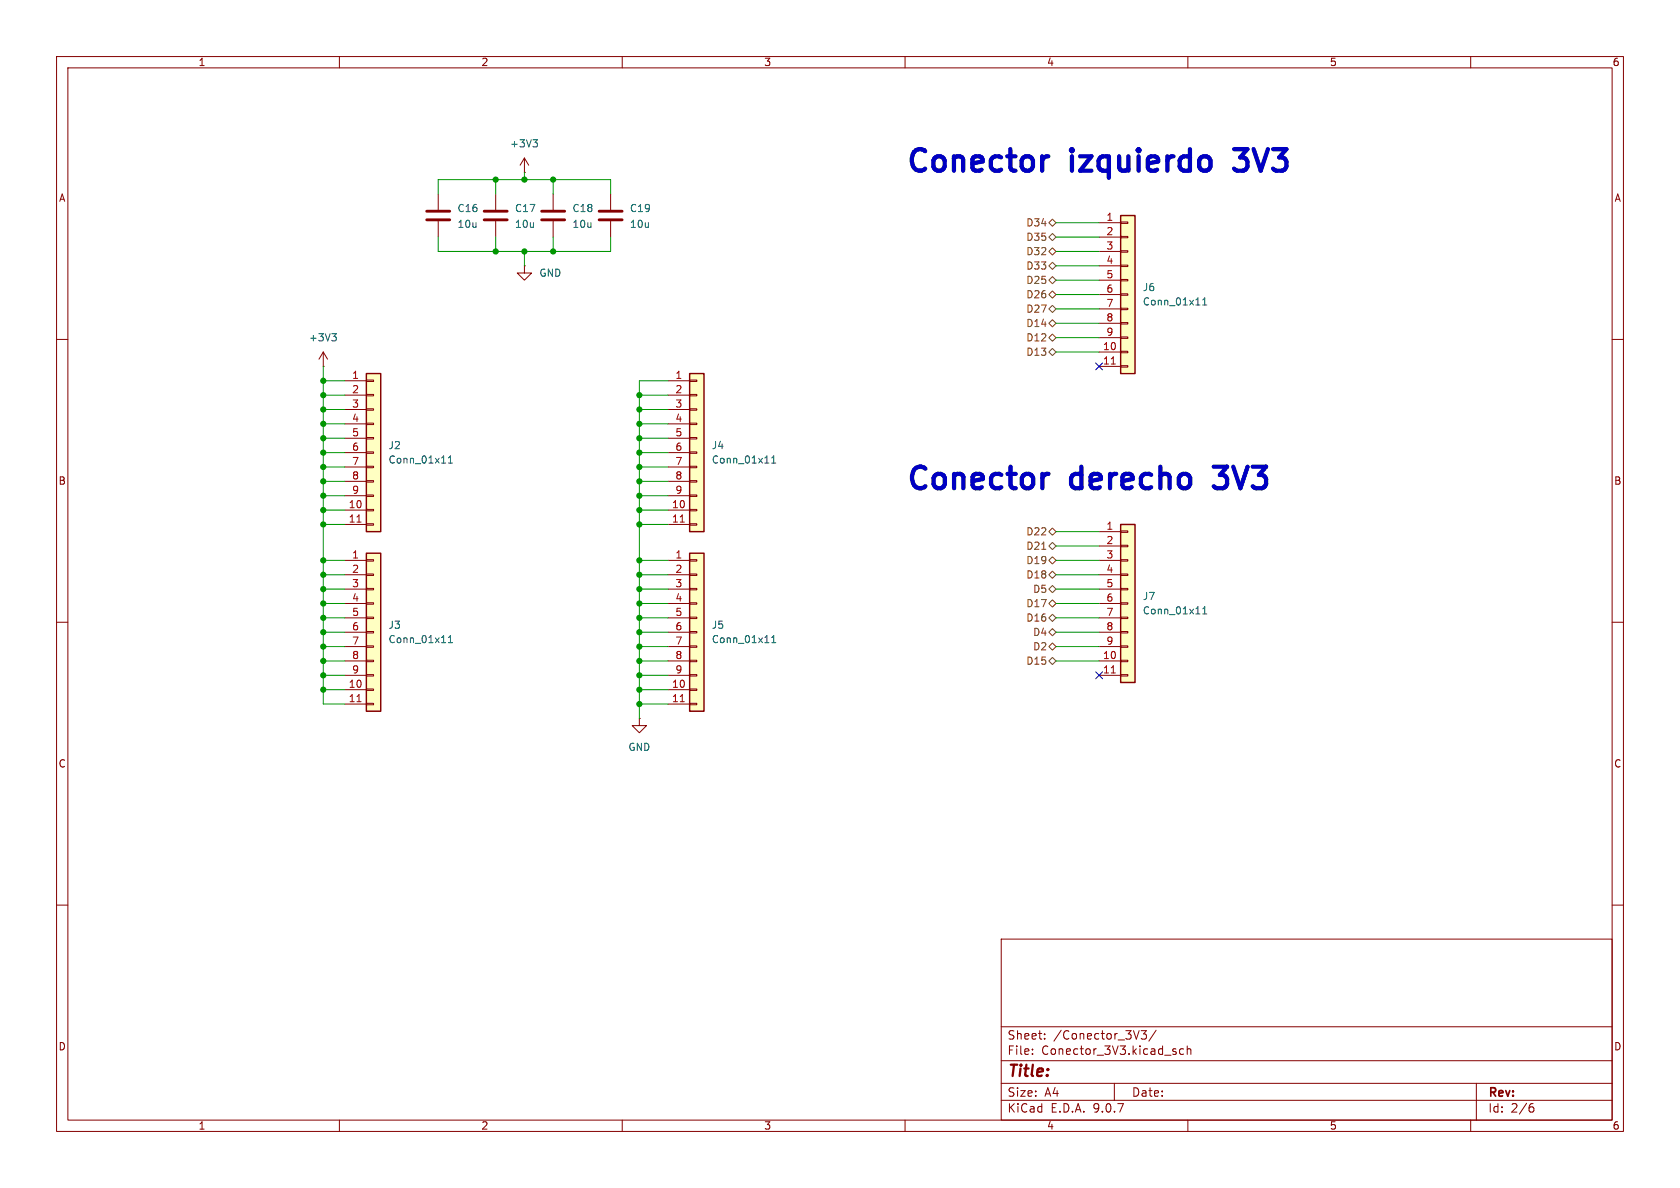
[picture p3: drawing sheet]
<svg xmlns="http://www.w3.org/2000/svg" width="297mm" height="210mm" viewBox="0 0 297 210" stroke-linecap="round" stroke-linejoin="round" font-family="sans-serif">
<g fill="none" stroke="#840000" stroke-width=".18">
<path d="M10 10h277v190h-277zM12 12h273v186h-273zM60 10v2M110 10v2M160 10v2M210 10v2M260 10v2M10 60h2M285 60h2M10 110h2M285 110h2M10 160h2"/>
<path d="M177 166h108v32h-108zM285 160h2M60 198v2M110 198v2M160 198v2M177 194.5h108M177 191.5h108M177 187.5h108M177 181.5h108M182.5 186.3v.1M182.5 185.5v.1M184.7 183.6v.1"/>
<path d="M184.7 182.8v.1M197 191.5v3M201.7 182.2h1l-.5 .6 .4 .1v.7l-.2 .1h-.4l-.3-.1M204.4 182.1l-1.3 2M207.9 186v.3M209.2 185.5l-.4-.1-.3 .3v.4l.2 .2h.5M209.9 185.5l.2-.1 .4 .1v.9M209.9 184.9v1.5M210 198v2M260 198v2M261 191.5v6.5M270.6 195.7h.4l.2 .3-.1 .5-.5 .1"/>
<path d="M271 195.1l-.4 .1"/>
</g>
<path d="M121.9 97.8h2.6v27.9h-2.6z" fill="#ffffc2"/>
<path d="M121.9 97.8h2.6v27.9h-2.6z" fill="none" stroke="#840000" stroke-width=".25"/>
<g fill="none" stroke="#840000" stroke-width=".18">
<path d="M97.8 34.3v2.8M97.8 39.1v2.8M107.9 34.3v2.8M107.9 39.1v2.8M57.1 64.8h.1M57.1 62.2l-.7 1.3M57.1 62.2l.8 1.3M57.1 62.2v2.6M118.1 99.1h3.8M121.9 98.9h1.3v.3h-1.3zM118.1 101.6h3.8M118.1 104.1h3.8"/>
<path d="M118.1 106.7h3.8M118.1 109.2h3.8M118.1 111.8h3.8M118.1 114.3h3.8M118.1 116.8h3.8M118.1 119.4h3.8M121.9 101.5h1.3v.2h-1.3zM121.9 104h1.3v.3h-1.3zM121.9 106.6h1.3v.2h-1.3zM121.9 109.1h1.3v.2h-1.3zM121.9 111.6h1.3v.3h-1.3zM121.9 114.2h1.3v.2h-1.3z"/>
<path d="M121.9 116.7h1.3v.3h-1.3zM121.9 119.3h1.3v.2h-1.3zM118.1 121.9h3.8M118.1 124.5h3.8M121.9 121.8h1.3v.2h-1.3zM121.9 124.3h1.3v.3h-1.3z"/>
</g>
<path d="M120.3 124h.7" fill="none" stroke="#a90000" stroke-width=".18"/>
<path d="M58.7 59h.7l-.4 .5M59.2 59.5l.2 .2v.3l-.2 .3M136.4 113.6h.7M136.4 112.7l.4-.4v1.3" fill="none" stroke="#006464" stroke-width=".18"/>
<path d="M95.8 37.3h4M95.8 38.9h4M105.9 37.3h4.1M105.9 38.9h4.1" fill="none" stroke="#840000" stroke-width=".51"/>
<path d="M64.8 66h2.5v28h-2.5z" fill="#ffffc2"/>
<path d="M64.8 66h2.5v28h-2.5z" fill="none" stroke="#840000" stroke-width=".25"/>
<g fill="none" stroke="#840000" stroke-width=".18">
<path d="M61 67.3h3.8M61 69.9h3.8M61 72.4h3.8M61 74.9h3.8M61 77.5h3.8M64.8 67.2h1.2v.2h-1.2zM64.8 69.7h1.2v.3h-1.2zM64.8 72.3h1.2v.2h-1.2zM64.8 74.8h1.2v.3h-1.2zM64.8 77.3h1.2v.3h-1.2zM64.8 79.9h1.2v.2h-1.2zM61 80h3.8"/>
<path d="M61 82.6h3.8M61 85.1h3.8M61 87.6h3.8M61 90.2h3.8M61 92.7h3.8M64.8 82.4h1.2v.3h-1.2zM64.8 85h1.2v.2h-1.2zM64.8 87.5h1.2v.3h-1.2zM64.8 90h1.2v.3h-1.2zM64.8 92.6h1.2v.2h-1.2z"/>
</g>
<path d="M63.1 92.3h.7" fill="none" stroke="#a90000" stroke-width=".18"/>
<path d="M79.3 81.9h.7M79.3 81l.3-.4v1.3" fill="none" stroke="#006464" stroke-width=".18"/>
<path d="M121.9 66h2.6v28h-2.6z" fill="#ffffc2"/>
<path d="M121.9 66h2.6v28h-2.6z" fill="none" stroke="#840000" stroke-width=".25"/>
<g fill="none" stroke="#840000" stroke-width=".18">
<path d="M92.7 30.5h.1M92.7 27.9l-.8 1.3M92.7 27.9l.8 1.3M92.7 27.9v2.6M92.7 47v1.3h1.3l-1.3 1.2-1.3-1.2h1.3M92.7 47h.1M118.1 67.3h3.8M118.1 69.9h3.8M118.1 72.4h3.8M118.1 74.9h3.8M118.1 77.5h3.8M121.9 67.2h1.3v.2h-1.3z"/>
<path d="M121.9 69.7h1.3v.3h-1.3zM121.9 72.3h1.3v.2h-1.3zM121.9 74.8h1.3v.3h-1.3zM121.9 77.3h1.3v.3h-1.3zM121.9 79.9h1.3v.2h-1.3zM118.1 80h3.8M118.1 82.6h3.8M118.1 85.1h3.8M118.1 87.6h3.8M118.1 90.2h3.8M118.1 92.7h3.8M121.9 82.4h1.3v.3h-1.3z"/>
<path d="M121.9 85h1.3v.2h-1.3zM121.9 87.5h1.3v.3h-1.3zM121.9 90h1.3v.3h-1.3zM121.9 92.6h1.3v.2h-1.3zM113 127v1.3h1.3l-1.3 1.2-1.2-1.2h1.2M113 127h.1"/>
</g>
<path d="M120.3 92.3h.7" fill="none" stroke="#a90000" stroke-width=".18"/>
<path d="M94.2 24.7h.8l-.4 .5M94.8 25.2l.2 .2v.3l-.2 .3M136.4 81.9h.7M136.4 81l.4-.4v1.3" fill="none" stroke="#006464" stroke-width=".18"/>
<path d="M198.1 92.7h2.6v28h-2.6z" fill="#ffffc2"/>
<path d="M198.1 92.7h2.6v28h-2.6z" fill="none" stroke="#840000" stroke-width=".25"/>
<g fill="none" stroke="#840000" stroke-width=".18">
<path d="M77.5 34.3v2.8M77.5 39.1v2.8M87.6 34.3v2.8M87.6 39.1v2.8M194.3 94h3.8M194.3 96.5h3.8M194.3 99.1h3.8M198.1 93.9h1.3v.2h-1.3zM198.1 96.4h1.3v.2h-1.3zM198.1 98.9h1.3v.3h-1.3zM194.3 101.6h3.8M194.3 104.1h3.8"/>
<path d="M194.3 106.7h3.8M194.3 109.2h3.8M194.3 111.8h3.8M194.3 114.3h3.8M194.3 116.8h3.8M194.3 119.4h3.8M198.1 101.5h1.3v.2h-1.3zM198.1 104h1.3v.3h-1.3zM198.1 106.6h1.3v.2h-1.3zM198.1 109.1h1.3v.2h-1.3zM198.1 111.6h1.3v.3h-1.3zM198.1 114.2h1.3v.2h-1.3z"/>
<path d="M198.1 116.7h1.3v.3h-1.3zM198.1 119.3h1.3v.2h-1.3z"/>
</g>
<path d="M196.5 119h.7" fill="none" stroke="#a90000" stroke-width=".18"/>
<path d="M212.6 108.5h.7M212.6 107.6l.4-.3v1.2" fill="none" stroke="#006464" stroke-width=".18"/>
<path d="M75.4 37.3h4.1M75.4 38.9h4.1M85.6 37.3h4.1M85.6 38.9h4.1" fill="none" stroke="#840000" stroke-width=".51"/>
<path d="M64.8 97.8h2.5v27.9h-2.5z" fill="#ffffc2"/>
<path d="M64.8 97.8h2.5v27.9h-2.5z" fill="none" stroke="#840000" stroke-width=".25"/>
<g fill="none" stroke="#840000" stroke-width=".18">
<path d="M61 99.1h3.8M64.8 98.9h1.2v.3h-1.2zM61 101.6h3.8M61 104.1h3.8M61 106.7h3.8M61 109.2h3.8M61 111.8h3.8M61 114.3h3.8M61 116.8h3.8M61 119.4h3.8M64.8 101.5h1.2v.2h-1.2zM64.8 104h1.2v.3h-1.2z"/>
<path d="M64.8 106.6h1.2v.2h-1.2zM64.8 109.1h1.2v.2h-1.2zM64.8 111.6h1.2v.3h-1.2zM64.8 114.2h1.2v.2h-1.2zM64.8 116.7h1.2v.3h-1.2zM64.8 119.3h1.2v.2h-1.2zM61 121.9h3.8M61 124.5h3.8M64.8 121.8h1.2v.2h-1.2zM64.8 124.3h1.2v.3h-1.2z"/>
</g>
<path d="M63.1 124h.7" fill="none" stroke="#a90000" stroke-width=".18"/>
<path d="M79.3 113.6h.7M79.3 112.7l.3-.4v1.3" fill="none" stroke="#006464" stroke-width=".18"/>
<path d="M198.1 38.1h2.6v27.9h-2.6z" fill="#ffffc2"/>
<path d="M198.1 38.1h2.6v27.9h-2.6z" fill="none" stroke="#840000" stroke-width=".25"/>
<g fill="none" stroke="#840000" stroke-width=".18">
<path d="M194.3 39.4h3.8M198.1 39.2h1.3v.3h-1.3zM194.3 41.9h3.8M194.3 44.5h3.8M194.3 47h3.8M194.3 49.5h3.8M194.3 52.1h3.8M194.3 54.6h3.8M194.3 57.2h3.8M194.3 59.7h3.8M198.1 41.8h1.3v.2h-1.3zM198.1 44.3h1.3v.3h-1.3z"/>
<path d="M198.1 46.9h1.3v.2h-1.3zM198.1 49.4h1.3v.3h-1.3zM198.1 51.9h1.3v.3h-1.3zM198.1 54.5h1.3v.2h-1.3zM198.1 57h1.3v.3h-1.3zM198.1 59.6h1.3v.2h-1.3zM194.3 62.2h3.8M194.3 64.8h3.8M198.1 62.1h1.3v.3h-1.3zM198.1 64.6h1.3v.3h-1.3z"/>
</g>
<path d="M196.5 64.4h.7" fill="none" stroke="#a90000" stroke-width=".18"/>
<path d="M212.6 53.9h.7M212.6 53l.4-.4v1.3" fill="none" stroke="#006464" stroke-width=".18"/>
<g fill="none" stroke="#725600" stroke-width=".18">
<path d="M185.4 39.4l.7-.7 .6 .7-.6 .6zM185.4 59.7l.7-.6 .6 .6-.6 .6zM185.4 57.2l.7-.7 .6 .7-.6 .6zM185.4 44.5l.7-.7 .6 .7-.6 .6zM185.4 41.9l.7-.6 .6 .6-.6 .6zM185.4 47l.7-.6 .6 .6-.6 .6zM185.4 49.5l.7-.6 .6 .6-.6 .7zM186.1 54l.6 .6-.6 .6-.7-.6zM186.1 51.4l.6 .7-.6 .6-.7-.6zM185.4 62.2l.7-.6 .6 .6-.6 .7zM184.2 97.1h.7M185.4 96.5l.7-.6 .6 .6-.6 .7z"/>
<path d="M185.4 94l.7-.7 .6 .7-.6 .6zM185.4 99.1l.7-.7 .6 .7-.6 .6zM185.4 114.3l.7-.6 .6 .6-.6 .6zM185.4 104.1l.7-.6 .6 .6-.6 .7zM185.4 111.8l.7-.7 .6 .7-.6 .6zM185.4 109.2l.7-.6 .6 .6-.6 .7zM185.4 116.8l.7-.6 .6 .6-.6 .7zM185.4 106.7l.7-.7 .6 .7-.6 .6zM185.4 101.6l.7-.6 .6 .6-.6 .6z"/>
</g>
<g fill="none" stroke="#009600" stroke-width=".18">
<path d="M77.5 34.3v-2.5h30.4v2.5M87.6 31.8v2.5M92.7 30.5v1.3M97.8 31.8v2.5M186.7 39.4h7.6M77.5 41.9v2.6h30.4v-2.6M87.6 41.9v2.6M92.7 44.5v2.5M97.8 41.9v2.6M186.7 44.5h7.6M186.7 54.6h7.6M186.7 57.2h7.6"/>
<path d="M186.7 52.1h7.6M186.7 59.7h7.6M186.7 49.5h7.6M186.7 47h7.6M186.7 41.9h7.6M57.1 64.8v59.7h3.9M57.1 67.3h3.9M57.1 74.9h3.9M57.1 69.9h3.9M57.1 72.4h3.9M57.1 77.5h3.9M113 74.9h5.1"/>
<path d="M113 69.9h5.1M113 72.4h5.1M113 77.5h5.1M118.1 67.3h-5.1v59.7M186.7 62.2h7.6M57.1 82.6h3.9M57.1 92.7h3.9M57.1 99.1h3.9M57.1 90.2h3.9M57.1 80h3.9M57.1 85.1h3.9M57.1 87.6h3.9"/>
<path d="M113 82.6h5.1M113 92.7h5.1M113 99.1h5.1M113 90.2h5.1M113 80h5.1M113 85.1h5.1M113 87.6h5.1M186.7 94h7.6M186.7 96.5h7.6M186.7 99.1h7.6M57.1 114.3h3.9M57.1 106.7h3.9"/>
<path d="M57.1 116.8h3.9M57.1 119.4h3.9M57.1 109.2h3.9M57.1 111.8h3.9M57.1 101.6h3.9M57.1 104.1h3.9M113 114.3h5.1M113 106.7h5.1M113 116.8h5.1M113 119.4h5.1M113 109.2h5.1M113 111.8h5.1"/>
<path d="M113 101.6h5.1M113 104.1h5.1M186.7 114.3h7.6M186.7 106.7h7.6M186.7 116.8h7.6M186.7 109.2h7.6M186.7 111.8h7.6M186.7 101.6h7.6M186.7 104.1h7.6M57.1 121.9h3.9M113 121.9h5.1M113 124.5h5.1"/>
</g>
<path d="M193.7 64.2l1.2 1.2M194.9 64.2l-1.2 1.2M193.7 118.8l1.2 1.2M194.9 118.8l-1.2 1.2" fill="none" stroke="#000084" stroke-width=".18"/>
<path d="M185.3 27.6l-.7 .2M218.2 26.4h2.3M218.2 29.8l.1 .2M185.4 83.8l-.8 .2M214.6 82.5h2.3M214.6 85.9l.2 .2" fill="none" stroke="#0000c2" stroke-width=".76"/>
<g fill="#009600" stroke="#009600" stroke-width=".18">
<circle cx="113" cy="77.5" r=".46"/>
<circle cx="113" cy="80" r=".46"/>
<circle cx="113" cy="85.1" r=".46"/>
<circle cx="113" cy="116.8" r=".46"/>
<circle cx="113" cy="119.4" r=".46"/>
<circle cx="113" cy="111.8" r=".46"/>
<circle cx="113" cy="114.3" r=".46"/>
<circle cx="113" cy="109.2" r=".46"/>
<circle cx="113" cy="90.2" r=".46"/>
<circle cx="113" cy="87.6" r=".46"/>
<circle cx="113" cy="121.9" r=".46"/>
<circle cx="113" cy="124.5" r=".46"/>
<circle cx="57.1" cy="87.6" r=".46"/>
<circle cx="57.1" cy="92.7" r=".46"/>
<circle cx="57.1" cy="90.2" r=".46"/>
<circle cx="57.1" cy="80" r=".46"/>
<circle cx="57.1" cy="77.5" r=".46"/>
<circle cx="57.1" cy="69.9" r=".46"/>
<circle cx="57.1" cy="72.4" r=".46"/>
<circle cx="57.1" cy="67.3" r=".46"/>
<circle cx="57.1" cy="82.6" r=".46"/>
<circle cx="57.1" cy="85.1" r=".46"/>
<circle cx="57.1" cy="74.9" r=".46"/>
<circle cx="97.8" cy="44.5" r=".46"/>
<circle cx="113" cy="69.9" r=".46"/>
<circle cx="113" cy="99.1" r=".46"/>
<circle cx="113" cy="104.1" r=".46"/>
<circle cx="113" cy="92.7" r=".46"/>
<circle cx="113" cy="101.6" r=".46"/>
<circle cx="92.7" cy="31.8" r=".46"/>
<circle cx="87.6" cy="31.8" r=".46"/>
<circle cx="97.8" cy="31.8" r=".46"/>
<circle cx="113" cy="106.7" r=".46"/>
<circle cx="113" cy="82.6" r=".46"/>
<circle cx="113" cy="74.9" r=".46"/>
<circle cx="113" cy="72.4" r=".46"/>
<circle cx="87.6" cy="44.5" r=".46"/>
<circle cx="92.7" cy="44.5" r=".46"/>
<circle cx="57.1" cy="116.8" r=".46"/>
<circle cx="57.1" cy="111.8" r=".46"/>
<circle cx="57.1" cy="114.3" r=".46"/>
<circle cx="57.1" cy="106.7" r=".46"/>
<circle cx="57.1" cy="101.6" r=".46"/>
<circle cx="57.1" cy="104.1" r=".46"/>
<circle cx="57.1" cy="119.4" r=".46"/>
<circle cx="57.1" cy="121.9" r=".46"/>
<circle cx="57.1" cy="109.2" r=".46"/>
<circle cx="57.1" cy="99.1" r=".46"/>
</g>
<g font-size="5.3" fill="#0000c2">
<text x="159.7" y="31.5">Conector</text>
<text x="189.4" y="31.5">izquierdo</text>
<text x="219.9" y="31.5">3V3</text>
<text x="159.7" y="87.6">Conector</text>
<text x="189.4" y="87.6">derecho</text>
<text x="216.3" y="87.6">3V3</text>
</g>
<text font-size="2.8" fill="#840000" x="178" y="190.9">Title:</text>
<g font-size="2.1" fill="#840000">
<text x="178" y="184">Sheet:</text>
<text x="186.2" y="184">/Conector_3V3/</text>
<text x="178" y="186.7">File:</text>
<text x="184.1" y="186.7">Conector_3V3.kicad_sch</text>
<text x="178" y="196.9">KiCad</text>
<text x="178" y="194.1">Size:</text>
<text x="184.7" y="194.1">A4</text>
<text x="185.7" y="196.9">E.D.A.</text>
<text x="193.3" y="196.9">9.0.7</text>
<text x="200" y="194.1">Date:</text>
<text x="263" y="194.3">Rev:</text>
<text x="263" y="196.9">Id:</text>
<text x="267.1" y="196.9">2/6</text>
</g>
<g font-size="1.8" fill="#840000">
<text x="35" y="11.9">1</text>
<text x="85" y="11.9">2</text>
<text x="135" y="11.9">3</text>
<text x="185" y="11.9">4</text>
<text x="235" y="11.9">5</text>
<text x="285" y="11.9">6</text>
<text x="10.3" y="35.9">A</text>
<text x="285.3" y="35.9">A</text>
<text x="10.3" y="85.9">B</text>
<text x="285.3" y="85.9">B</text>
<text x="10.3" y="135.9">C</text>
<text x="285.3" y="135.9">C</text>
<text x="10.3" y="185.9">D</text>
<text x="285.3" y="185.9">D</text>
<text x="35" y="199.9">1</text>
<text x="85" y="199.9">2</text>
<text x="135" y="199.9">3</text>
<text x="185" y="199.9">4</text>
<text x="235" y="199.9">5</text>
<text x="285" y="199.9">6</text>
</g>
<g font-size="1.8" fill="#006464">
<text x="90.1" y="26.3">+3V3</text>
<text x="80.8" y="37.7">C16</text>
<text x="80.8" y="40.5">10u</text>
<text x="90.9" y="37.7">C17</text>
<text x="90.9" y="40.5">10u</text>
<text x="101.1" y="37.7">C18</text>
<text x="101.1" y="40.5">10u</text>
<text x="111.3" y="37.7">C19</text>
<text x="111.3" y="40.5">10u</text>
<text x="95.3" y="49.1">GND</text>
<text x="201.9" y="51.7">J6</text>
<text x="201.9" y="54.2">Conn_01x11</text>
<text x="54.5" y="60.6">+3V3</text>
<text x="68.6" y="79.6">J2</text>
<text x="68.6" y="82.1">Conn_01x11</text>
<text x="125.7" y="79.6">J4</text>
<text x="125.7" y="82.1">Conn_01x11</text>
<text x="201.9" y="106.3">J7</text>
<text x="68.6" y="111.4">J3</text>
<text x="68.6" y="113.9">Conn_01x11</text>
<text x="125.7" y="111.4">J5</text>
<text x="125.7" y="113.9">Conn_01x11</text>
<text x="201.9" y="108.8">Conn_01x11</text>
<text x="111" y="132.9">GND</text>
</g>
<g font-size="1.8" fill="#725600">
<text x="181.3" y="40.2">D34</text>
<text x="181.3" y="45.3">D32</text>
<text x="181.3" y="42.8">D35</text>
<text x="181.3" y="47.9">D33</text>
<text x="181.3" y="52.9">D26</text>
<text x="181.3" y="50.4">D25</text>
<text x="181.3" y="55.5">D27</text>
<text x="181.3" y="58">D14</text>
<text x="181.3" y="60.6">D12</text>
<text x="181.3" y="63.1">D13</text>
<text x="181.3" y="94.8">D22</text>
<text x="181.3" y="97.4">D21</text>
<text x="181.3" y="99.9">D19</text>
<text x="181.3" y="107.5">D17</text>
<text x="181.3" y="102.5">D18</text>
<text x="182.5" y="105">D5</text>
<text x="181.3" y="110.1">D16</text>
<text x="182.5" y="112.6">D4</text>
<text x="181.3" y="117.7">D15</text>
<text x="182.5" y="115.2">D2</text>
</g>
<g font-size="1.8" fill="#a90000">
<text x="195.5" y="39.1">1</text>
<text x="195.5" y="41.7">2</text>
<text x="195.5" y="44.2">3</text>
<text x="195.5" y="46.7">4</text>
<text x="195.5" y="49.3">5</text>
<text x="195.5" y="51.8">6</text>
<text x="195.5" y="54.4">7</text>
<text x="195.5" y="56.9">8</text>
<text x="195.5" y="59.4">9</text>
<text x="194.9" y="62">10</text>
<text x="194.9" y="64.5">11</text>
<text x="62.2" y="67.1">1</text>
<text x="62.2" y="69.6">2</text>
<text x="119.3" y="67.1">1</text>
<text x="119.3" y="69.6">2</text>
<text x="62.2" y="72.1">3</text>
<text x="62.2" y="74.7">4</text>
<text x="62.2" y="77.2">5</text>
<text x="119.3" y="72.1">3</text>
<text x="119.3" y="74.7">4</text>
<text x="119.3" y="77.2">5</text>
<text x="62.2" y="79.8">6</text>
<text x="62.2" y="82.3">7</text>
<text x="119.3" y="79.8">6</text>
<text x="119.3" y="82.3">7</text>
<text x="61.6" y="89.9">10</text>
<text x="62.2" y="84.8">8</text>
<text x="62.2" y="87.4">9</text>
<text x="118.7" y="89.9">10</text>
<text x="119.3" y="84.8">8</text>
<text x="119.3" y="87.4">9</text>
<text x="61.6" y="92.5">11</text>
<text x="118.7" y="92.5">11</text>
<text x="195.5" y="93.7">1</text>
<text x="62.2" y="98.8">1</text>
<text x="62.2" y="101.3">2</text>
<text x="119.3" y="98.8">1</text>
<text x="119.3" y="101.3">2</text>
<text x="195.5" y="96.3">2</text>
<text x="195.5" y="98.8">3</text>
<text x="195.5" y="101.3">4</text>
<text x="62.2" y="103.9">3</text>
<text x="62.2" y="106.4">4</text>
<text x="119.3" y="103.9">3</text>
<text x="119.3" y="106.4">4</text>
<text x="195.5" y="103.9">5</text>
<text x="195.5" y="106.4">6</text>
<text x="62.2" y="109">5</text>
<text x="62.2" y="111.5">6</text>
<text x="119.3" y="109">5</text>
<text x="119.3" y="111.5">6</text>
<text x="195.5" y="109">7</text>
<text x="195.5" y="111.5">8</text>
<text x="62.2" y="114">7</text>
<text x="62.2" y="116.6">8</text>
<text x="62.2" y="119.1">9</text>
<text x="119.3" y="114">7</text>
<text x="119.3" y="116.6">8</text>
<text x="119.3" y="119.1">9</text>
<text x="194.9" y="116.6">10</text>
<text x="194.9" y="119.1">11</text>
<text x="195.5" y="114">9</text>
<text x="61.6" y="121.7">10</text>
<text x="61.6" y="124.2">11</text>
<text x="118.7" y="121.7">10</text>
<text x="118.7" y="124.2">11</text>
</g>
</svg>
